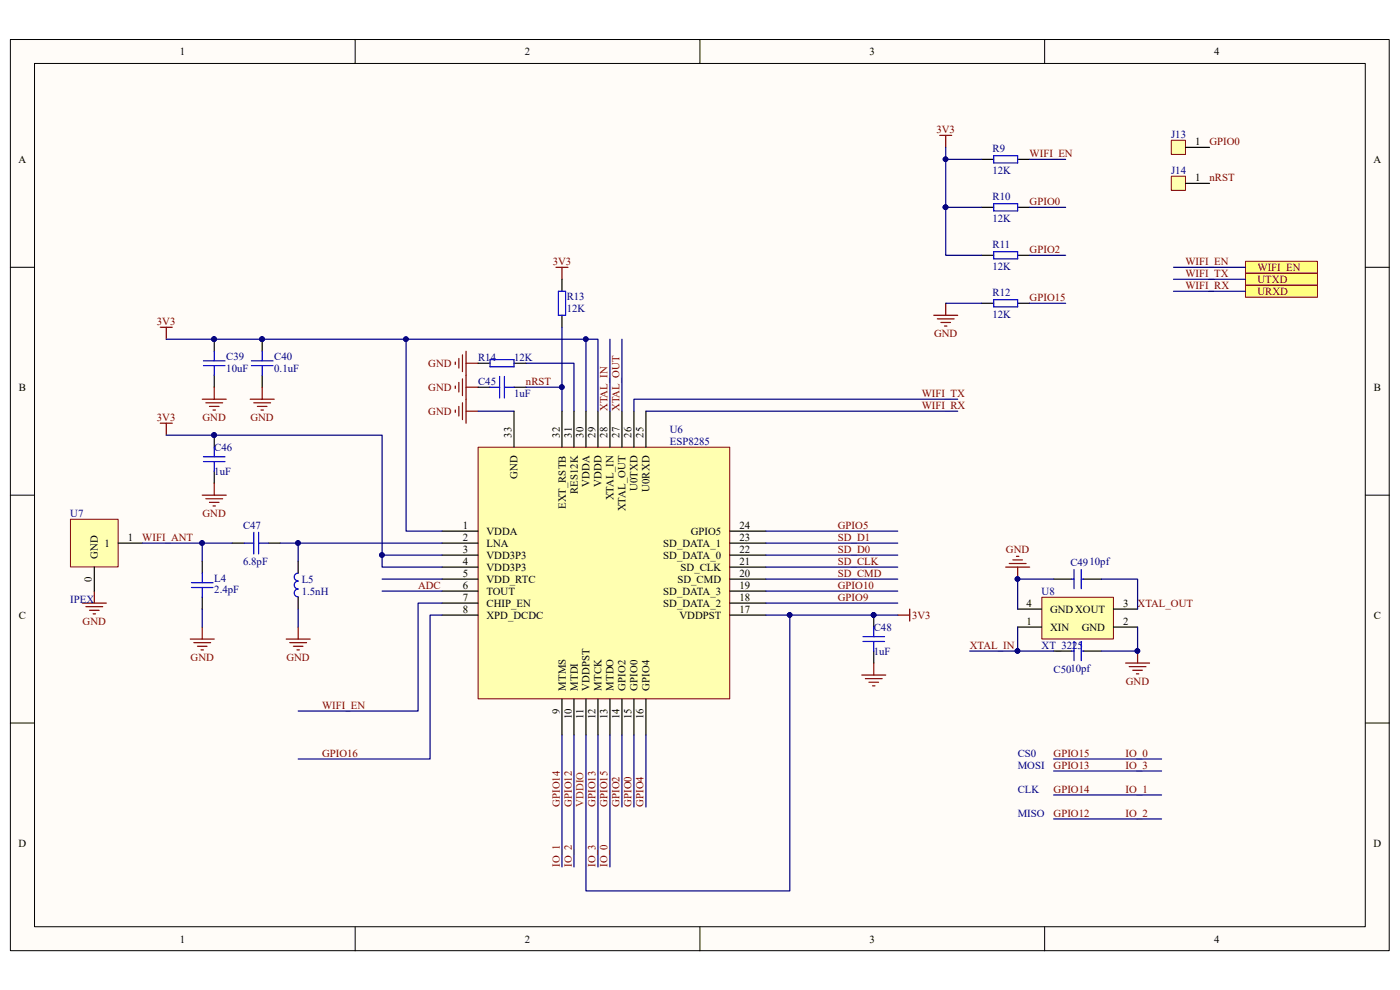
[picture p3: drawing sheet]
<svg xmlns="http://www.w3.org/2000/svg" width="297mm" height="210mm" viewBox="0 0 297 210" stroke-linecap="round" stroke-linejoin="round" font-family="sans-serif">
<path d="M2.2 8.4h292.5v193.3h-292.5z" fill="#fffcf8"/>
<path d="M2.2 8.4h292.5v193.3h-292.5z" fill="none" stroke="#000" stroke-width=".21"/>
<path d="M7.4 13.5h282.2v183.1h-282.2z" fill="#fffcf8"/>
<g fill="none" stroke="#000" stroke-width=".21">
<path d="M7.3 13.5h282.3v183.1h-282.3zM75.3 8.4v5.1M148.5 8.4v5.1M221.6 8.4v5.1M2.2 56.7h5.1M289.7 56.7h5.1M2.2 105h5.1M289.7 105h5.1M2.2 153.4h5.1M289.7 153.4h5.1M75.3 196.6v5.1M148.5 196.6v5.1"/>
<path d="M221.6 196.6v5.1"/>
</g>
<path d="M199.4 28.7h2.5M200.6 28.7v2.6" fill="none" stroke="#800000" stroke-width=".25"/>
<path d="M264.2 55.4h15.3v2.6h-15.3z" fill-rule="evenodd" fill="#ffff80" stroke="#800000" stroke-width=".21"/>
<path d="M208.3 33.8h2.5M215.9 33.8h2.5M208.3 44h2.5M208.3 54.2h2.5M215.9 44h2.5M215.9 54.2h2.5" fill="none" stroke="#000" stroke-width=".25"/>
<path d="M210.8 33h5.1v1.6h-5.1zM210.8 43.2h5.1v1.5h-5.1zM210.8 53.4h5.1v1.5h-5.1z" fill="none" stroke="#00f" stroke-width=".25"/>
<path d="M118 56.7h2.5M119.2 56.7v2.5" fill="none" stroke="#800000" stroke-width=".25"/>
<path d="M264.2 58h15.3v2.5h-15.3z" fill-rule="evenodd" fill="#ffff80" stroke="#800000" stroke-width=".21"/>
<path d="M198.1 66.9h5.1M198.9 67.6h3.5M199.6 68.4h2M200.4 69.2h.5M200.6 64.3v2.6" fill="none" stroke="#800000" stroke-width=".25"/>
<path d="M264.2 60.5h15.3v2.6h-15.3z" fill-rule="evenodd" fill="#ffff80" stroke="#800000" stroke-width=".21"/>
<path d="M119.2 59.2v2.6M45.5 72v2.5M45.5 79.6v2.5M55.6 72v2.5M55.6 79.6v2.5M101.4 77.1h2.6M109 77.1h2.6M119.2 66.9v2.5M208.3 64.3h2.5M215.9 64.3h2.5M101.4 82.1h2.6M109 82.1h2.6" fill="none" stroke="#000" stroke-width=".25"/>
<g fill="none" stroke="#00f" stroke-width=".25">
<path d="M43.2 77.6h4.5M43.2 76.5h4.5M45.5 74.5v2M45.5 77.6v2M53.3 77.6h4.6M53.3 76.5h4.6M55.6 74.5v2M55.6 77.6v2M104 76.3h5v1.5h-5zM106 79.9v4.5M107 79.9v4.5M118.5 61.8h1.5v5.1h-1.5z"/>
<path d="M210.8 63.6h5.1v1.5h-5.1zM104 82.1h2M107 82.1h2"/>
</g>
<g fill="none" stroke="#800000" stroke-width=".25">
<path d="M34 69.4h2.5M35.3 69.4v2.6M96.6 76.8v.5M97.3 76v2.1M98.1 75.3v3.5M98.9 74.5v15.3M98.9 77.1h2.5M34 89.8h2.5M35.3 89.8v2.5M42.9 84.7h5.1M43.7 85.5h3.5M44.4 86.2h2.1"/>
<path d="M45.2 87h.5M45.5 82.1v2.6M53.1 84.7h5.1M53.8 85.5h3.6M54.6 86.2h2M55.4 87h.5M55.6 82.1v2.6M96.6 81.9v.5M96.6 87v.5M97.3 81.1v2.1M97.3 86.2v2.1M98.1 80.4v3.5"/>
<path d="M98.1 85.5v3.5M98.9 82.1h2.5M98.9 87.2h2.5"/>
</g>
<g fill="#000080" stroke="#000080" stroke-width=".21">
<circle cx="45.4" cy="71.9" r=".49"/>
<circle cx="55.6" cy="71.9" r=".49"/>
</g>
<path d="M101.5 94.9h53.3v53.4h-53.3z" fill="#ffffb0"/>
<path d="M101.4 94.9h53.4v53.4h-53.4z" fill="none" stroke="#800000" stroke-width=".21"/>
<g fill="none" stroke="#000" stroke-width=".25">
<path d="M45.5 92.3v2.6M45.5 100v2.5M109 87.2v7.7M119.2 87.2v7.7M121.8 87.2v7.7M124.3 87.2v7.7M126.9 87.2v7.7M129.4 87.2v7.7M131.9 87.2v7.7M134.5 87.2v7.7M137 87.2v7.7M42.9 119v2.6"/>
<path d="M49.3 115.2h2.5M56.9 115.2h2.5M63.3 119v2.6M93.8 112.7h7.6M93.8 115.2h7.6M93.8 117.8h7.6M154.8 112.7h7.7M154.8 115.2h7.7M154.8 117.8h7.7M42.9 126.7v2.5M63.3 126.7v2.5M93.8 120.3h7.6"/>
<path d="M93.8 122.9h7.6M93.8 125.4h7.6M93.8 127.9h7.6M93.8 130.5h7.6M154.8 120.3h7.7M154.8 122.9h7.7M154.8 125.4h7.7M154.8 127.9h7.7M154.8 130.5h7.7M185.4 130.5v2.5M185.4 138.1v2.6M119.2 148.3v7.6"/>
<path d="M121.8 148.3v7.6M124.3 148.3v7.6M126.9 148.3v7.6M129.4 148.3v7.6M131.9 148.3v7.6M134.5 148.3v7.6M137 148.3v7.6"/>
</g>
<g fill="#000080" stroke="#000080" stroke-width=".21">
<circle cx="45.4" cy="92.3" r=".49"/>
<circle cx="185.3" cy="130.5" r=".49"/>
</g>
<g fill="none" stroke="#00f" stroke-width=".25">
<path d="M43.2 97.9h4.5M43.2 96.9h4.5M45.5 94.9v2M45.5 97.9v2.1M51.8 115.2h2M53.8 112.9v4.6M54.9 115.2h2M54.9 112.9v4.6M40.6 124.6h4.6M40.6 123.6h4.6M42.9 121.6v2M42.9 124.6v2.1"/>
<path d="M63.3 121.6a.83 .83 0 0 0-.9 .8 .83 .83 0 0 0 .9 .8M63.3 123.3a.83 .83 0 0 0-.9 .8 .83 .83 0 0 0 .9 .8 .84 .84 0 0 0-.9 .9 .84 .84 0 0 0 .9 .8M183.1 136.1h4.6M183.1 135.1h4.6M185.4 133v2.1M185.4 136.1v2"/>
</g>
<g fill="none" stroke="#800000" stroke-width=".25">
<path d="M42.9 105h5.1M43.7 105.8h3.5M44.4 106.6h2.1M45.2 107.3h.5M45.5 102.5v2.5M17.5 127.9h5.1M18.2 128.7h3.6M19 129.5h2M19.8 130.2h.5M20 125.4v2.5M40.4 135.6h5.1M41.1 136.3h3.6"/>
<path d="M41.9 137.1h2M42.7 137.9h.5M42.9 133v2.6M60.7 135.6h5.1M61.5 136.3h3.5M62.2 137.1h2.1M63 137.9h.5M63.3 133v2.6M190.5 130.5h2.5M193 129.2v2.6M182.8 143.2h5.1M183.6 144h3.6"/>
<path d="M184.4 144.7h2M185.1 145.5h.5M185.4 140.7v2.5"/>
</g>
<path d="M15 110.2h10.1v10.1h-10.1z" fill="#ffffb0"/>
<path d="M14.9 110.2h10.2v10.1h-10.2z" fill="none" stroke="#800000" stroke-width=".21"/>
<path d="M25.1 115.2h5.1M20 120.3v5.1" fill="none" stroke="#000" stroke-width=".25"/>
<path d="M248.5 29.8h3v3h-3z" fill="#ffffb0"/>
<path d="M248.5 29.8h3v3h-3z" fill="none" stroke="#800000" stroke-width=".21"/>
<path d="M251.5 31.3h5.1" fill="none" stroke="#000" stroke-width=".25"/>
<path d="M248.5 37.4h3v3h-3z" fill="#ffffb0"/>
<path d="M248.5 37.4h3v3h-3z" fill="none" stroke="#800000" stroke-width=".21"/>
<path d="M251.5 38.9h5.1" fill="none" stroke="#000" stroke-width=".25"/>
<path d="M221.1 126.7h15.1v8.9h-15.1z" fill="#ffffb0"/>
<path d="M221 126.7h15.2v8.9h-15.2z" fill="none" stroke="#800000" stroke-width=".21"/>
<path d="M215.9 133h5.1M215.9 129.2h5.1M223.5 138.1h3.8M223.5 122.9h3.8M229.9 138.1h3.8M229.9 122.9h3.8M236.2 133h5.1M236.2 129.2h5.1" fill="none" stroke="#000" stroke-width=".25"/>
<path d="M227.3 138.1h.6M227.3 122.9h.6M227.9 120.8v4.1M227.9 136.1v4M229.4 120.8v4.1M229.4 136.1v4M229.4 138.1h.5M229.4 122.9h.5" fill="none" stroke="#00f" stroke-width=".25"/>
<path d="M214.1 119.5h3.6M214.9 118.8h2M215.6 118h.6M213.4 120.3h5M215.9 120.3v2.6M241.3 138.1v2.6M238.8 140.7h5.1M239.6 141.4h3.5M240.3 142.2h2.1M241.1 142.9h.5" fill="none" stroke="#800000" stroke-width=".25"/>
<g fill="#000080" stroke="#000080" stroke-width=".21">
<circle cx="215.9" cy="122.8" r=".49"/>
<circle cx="241.3" cy="138.1" r=".49"/>
<circle cx="200.6" cy="33.8" r=".49"/>
<circle cx="200.6" cy="44" r=".49"/>
<circle cx="119.2" cy="82.1" r=".49"/>
<circle cx="124.3" cy="71.9" r=".49"/>
<circle cx="86.1" cy="71.9" r=".49"/>
<circle cx="55.6" cy="71.9" r=".49"/>
<circle cx="45.4" cy="71.9" r=".49"/>
<circle cx="81" cy="117.7" r=".49"/>
<circle cx="45.4" cy="92.3" r=".49"/>
<circle cx="42.9" cy="115.2" r=".49"/>
<circle cx="63.2" cy="115.2" r=".49"/>
<circle cx="167.5" cy="130.5" r=".49"/>
<circle cx="185.3" cy="130.5" r=".49"/>
<circle cx="215.9" cy="138.1" r=".49"/>
</g>
<g fill="none" stroke="#000080" stroke-width=".25">
<path d="M200.6 31.3v12.7M200.6 33.8h7.7M218.4 33.8h7.7M200.6 44v10.2h7.7M200.6 44h7.7M218.4 44h7.7M218.4 54.2h7.7M249 56.7h15.2M249 59.2h15.2M35.3 72h91.6v15.2M86.2 72v40.7h7.6M111.6 77.1h10.2v10.1"/>
<path d="M119.2 69.4v12.7M124.3 72v15.2M129.4 72v15.2M131.9 72v15.2M200.6 64.3h7.7M218.4 64.3h7.7M249 61.8h15.2M35.3 92.3h45.8v28h12.7M101.4 87.2h7.6M111.6 82.1h7.6v5.1M137 87.2h66.2M203.2 84.7h-68.7v2.5"/>
<path d="M30.2 115.2h19.1M42.9 115.2v3.8M59.4 115.2h34.4M63.3 115.2v3.8M81.1 117.8h12.7M162.5 112.7h28M162.5 115.2h28M162.5 117.8h28M42.9 129.2v3.8M63.3 129.2v3.8M81.1 122.9h12.7M81.1 125.4h12.7"/>
<path d="M93.8 127.9h-5.1v22.9h-25.4M93.8 130.5h-2.6v30.5h-27.9M162.5 130.5h28M162.5 120.3h28M162.5 122.9h28M162.5 125.4h28M162.5 127.9h28M167.6 130.5v58.5h-43.3v-33.1M205.7 138.1h17.8M215.9 133v5.1M223.5 122.9h-7.6v6.3M233.7 122.9h7.6v6.3"/>
<path d="M241.3 133v5.1h-7.6M119.2 155.9v28M121.8 155.9v28M126.9 155.9v28M129.4 155.9v28M131.9 155.9v15.3M134.5 155.9v15.3M137 155.9v15.3M223.5 168.6h22.9M223.5 163.6h22.9M223.5 161h22.9M223.5 173.7h22.9"/>
</g>
<g font-size="2.3">
<text x="38.2" y="11.7">1</text>
<text x="111.3" y="11.7">2</text>
<text x="184.5" y="11.7">3</text>
<text x="257.6" y="11.7">4</text>
<text x="3.9" y="34.6">A</text>
<text x="253.5" y="30.8">1</text>
<text x="291.4" y="34.6">A</text>
<text x="253.5" y="38.4">1</text>
<text x="4" y="82.9">B</text>
<text x="291.5" y="82.9">B</text>
<text x="108.5" y="92.8" transform="rotate(-90 108.5 92.8)">33</text>
<text x="118.7" y="92.8" transform="rotate(-90 118.7 92.8)">32</text>
<text x="121.3" y="92.8" transform="rotate(-90 121.3 92.8)">31</text>
<text x="123.8" y="92.8" transform="rotate(-90 123.8 92.8)">30</text>
<text x="126.4" y="92.8" transform="rotate(-90 126.4 92.8)">29</text>
<text x="128.9" y="92.8" transform="rotate(-90 128.9 92.8)">28</text>
<text x="131.4" y="92.8" transform="rotate(-90 131.4 92.8)">27</text>
<text x="134" y="92.8" transform="rotate(-90 134 92.8)">26</text>
<text x="136.5" y="92.8" transform="rotate(-90 136.5 92.8)">25</text>
<text x="109.8" y="101.6" transform="rotate(-90 109.8 101.6)">GND</text>
<text x="120" y="108" transform="rotate(-90 120 108)">EXT_RSTB</text>
<text x="122.6" y="104.8" transform="rotate(-90 122.6 104.8)">RES12K</text>
<text x="125.1" y="103.3" transform="rotate(-90 125.1 103.3)">VDDA</text>
<text x="127.6" y="103.3" transform="rotate(-90 127.6 103.3)">VDDD</text>
<text x="130.2" y="106.2" transform="rotate(-90 130.2 106.2)">XTAL_IN</text>
<text x="135.3" y="104.2" transform="rotate(-90 135.3 104.2)">U0TXD</text>
<text x="137.8" y="104.3" transform="rotate(-90 137.8 104.3)">U0RXD</text>
<text x="98.2" y="112.2">1</text>
<text x="103.2" y="113.5">VDDA</text>
<text x="132.7" y="108.5" transform="rotate(-90 132.7 108.5)">XTAL_OUT</text>
<text x="146.6" y="113.5">GPIO5</text>
<text x="156.9" y="112.2">24</text>
<text x="20.8" y="118.5" transform="rotate(-90 20.8 118.5)">GND</text>
<text x="22.2" y="116">1</text>
<text x="27.1" y="114.7">1</text>
<text x="98.2" y="114.7">2</text>
<text x="98.2" y="117.3">3</text>
<text x="98.2" y="119.8">4</text>
<text x="103.2" y="116">LNA</text>
<text x="103.2" y="118.5">VDD3P3</text>
<text x="140.7" y="118.5">SD_DATA_0</text>
<text x="140.7" y="116">SD_DATA_1</text>
<text x="156.9" y="119.8">21</text>
<text x="156.9" y="117.3">22</text>
<text x="156.9" y="114.7">23</text>
<text x="19.5" y="123.5" transform="rotate(-90 19.5 123.5)">0</text>
<text x="98.2" y="122.3">5</text>
<text x="98.2" y="124.9">6</text>
<text x="103.2" y="121.1">VDD3P3</text>
<text x="103.2" y="123.6">VDD_RTC</text>
<text x="143.7" y="123.6">SD_CMD</text>
<text x="144.4" y="121.1">SD_CLK</text>
<text x="156.9" y="124.9">19</text>
<text x="156.9" y="122.3">20</text>
<text x="4" y="131.3">C</text>
<text x="98.2" y="127.4">7</text>
<text x="98.2" y="130">8</text>
<text x="103.2" y="126.2">TOUT</text>
<text x="103.2" y="128.7">CHIP_EN</text>
<text x="103.2" y="131.3">XPD_DCDC</text>
<text x="140.7" y="128.7">SD_DATA_2</text>
<text x="140.7" y="126.2">SD_DATA_3</text>
<text x="144.1" y="131.3">VDDPST</text>
<text x="156.9" y="130">17</text>
<text x="156.9" y="127.4">18</text>
<text x="217.8" y="128.7">4</text>
<text x="222.8" y="130">GNDXOUT</text>
<text x="238.3" y="128.7">3</text>
<text x="291.5" y="131.3">C</text>
<text x="217.8" y="132.5">1</text>
<text x="222.8" y="133.8">XIN</text>
<text x="229.5" y="133.8">GND</text>
<text x="238.3" y="132.5">2</text>
<text x="120" y="146.5" transform="rotate(-90 120 146.5)">MTMS</text>
<text x="122.6" y="146.5" transform="rotate(-90 122.6 146.5)">MTDI</text>
<text x="125.1" y="146.5" transform="rotate(-90 125.1 146.5)">VDDPST</text>
<text x="127.6" y="146.5" transform="rotate(-90 127.6 146.5)">MTCK</text>
<text x="130.2" y="146.5" transform="rotate(-90 130.2 146.5)">MTDO</text>
<text x="132.7" y="146.5" transform="rotate(-90 132.7 146.5)">GPIO2</text>
<text x="135.3" y="146.5" transform="rotate(-90 135.3 146.5)">GPIO0</text>
<text x="137.8" y="146.5" transform="rotate(-90 137.8 146.5)">GPIO4</text>
<text x="118.7" y="151.5" transform="rotate(-90 118.7 151.5)">9</text>
<text x="121.3" y="152.6" transform="rotate(-90 121.3 152.6)">10</text>
<text x="123.8" y="152.5" transform="rotate(-90 123.8 152.5)">11</text>
<text x="126.4" y="152.6" transform="rotate(-90 126.4 152.6)">12</text>
<text x="128.9" y="152.6" transform="rotate(-90 128.9 152.6)">13</text>
<text x="131.4" y="152.6" transform="rotate(-90 131.4 152.6)">14</text>
<text x="134" y="152.6" transform="rotate(-90 134 152.6)">15</text>
<text x="136.5" y="152.6" transform="rotate(-90 136.5 152.6)">16</text>
<text x="3.9" y="179.6">D</text>
<text x="291.4" y="179.6">D</text>
<text x="38.2" y="199.9">1</text>
<text x="111.3" y="199.9">2</text>
<text x="184.5" y="199.9">3</text>
<text x="257.6" y="199.9">4</text>
</g>
<g font-size="2.3" fill="#800000">
<text x="198.7" y="28.2">3V3</text>
<text x="218.4" y="33.3">WIFI_EN</text>
<text x="256.6" y="30.8">GPIO0</text>
<text x="256.6" y="38.4">nRST</text>
<text x="218.4" y="43.5">GPIO0</text>
<text x="218.4" y="53.7">GPIO2</text>
<text x="117.3" y="56.2">3V3</text>
<text x="251.5" y="56.2">WIFI_EN</text>
<text x="251.5" y="58.8">WIFI_TX</text>
<text x="266.8" y="57.5">WIFI_EN</text>
<text x="218.4" y="63.8">GPIO15</text>
<text x="251.5" y="61.3">WIFI_RX</text>
<text x="266.8" y="60">UTXD</text>
<text x="266.8" y="62.6">URXD</text>
<text x="33.3" y="68.9">3V3</text>
<text x="198.2" y="71.5">GND</text>
<text x="90.8" y="77.9">GND</text>
<text x="90.8" y="82.9">GND</text>
<text x="111.6" y="81.7">nRST</text>
<text x="33.3" y="89.3">3V3</text>
<text x="43" y="89.3">GND</text>
<text x="53.1" y="89.3">GND</text>
<text x="90.8" y="88">GND</text>
<text x="128.9" y="87.2" transform="rotate(-90 128.9 87.2)">XTAL_IN</text>
<text x="131.4" y="87.2" transform="rotate(-90 131.4 87.2)">XTAL_OUT</text>
<text x="195.5" y="84.2">WIFI_TX</text>
<text x="195.5" y="86.7">WIFI_RX</text>
<text x="43" y="109.6">GND</text>
<text x="177.8" y="112.2">GPIO5</text>
<text x="30.2" y="114.7">WIFI_ANT</text>
<text x="177.8" y="114.7">SD_D1</text>
<text x="177.8" y="117.3">SD_D0</text>
<text x="177.8" y="119.8">SD_CLK</text>
<text x="213.4" y="117.3">GND</text>
<text x="88.7" y="124.9">ADC</text>
<text x="177.8" y="124.9">GPIO10</text>
<text x="177.8" y="122.3">SD_CMD</text>
<text x="177.8" y="127.4">GPIO9</text>
<text x="193.5" y="131.3">3V3</text>
<text x="241.3" y="128.7">XTAL_OUT</text>
<text x="17.5" y="132.5">GND</text>
<text x="205.7" y="137.6">XTAL_IN</text>
<text x="40.4" y="140.2">GND</text>
<text x="60.7" y="140.2">GND</text>
<text x="238.8" y="145.2">GND</text>
<text x="68.3" y="150.3">WIFI_EN</text>
<text x="68.3" y="160.5">GPIO16</text>
<text x="223.5" y="160.5">GPIO15</text>
<text x="238.8" y="160.5">IO_0</text>
<text x="223.5" y="163.1">GPIO13</text>
<text x="238.8" y="163.1">IO_3</text>
<text x="118.7" y="171.2" transform="rotate(-90 118.7 171.2)">GPIO14</text>
<text x="121.3" y="171.2" transform="rotate(-90 121.3 171.2)">GPIO12</text>
<text x="126.4" y="171.2" transform="rotate(-90 126.4 171.2)">GPIO13</text>
<text x="128.9" y="171.2" transform="rotate(-90 128.9 171.2)">GPIO15</text>
<text x="131.4" y="171.2" transform="rotate(-90 131.4 171.2)">GPIO2</text>
<text x="134" y="171.2" transform="rotate(-90 134 171.2)">GPIO0</text>
<text x="136.5" y="171.2" transform="rotate(-90 136.5 171.2)">GPIO4</text>
<text x="223.5" y="168.1">GPIO14</text>
<text x="223.5" y="173.2">GPIO12</text>
<text x="238.8" y="168.1">IO_1</text>
<text x="238.8" y="173.2">IO_2</text>
<text x="118.7" y="183.9" transform="rotate(-90 118.7 183.9)">IO_1</text>
<text x="121.3" y="183.9" transform="rotate(-90 121.3 183.9)">IO_2</text>
<text x="126.4" y="183.9" transform="rotate(-90 126.4 183.9)">IO_3</text>
<text x="128.9" y="183.9" transform="rotate(-90 128.9 183.9)">IO_0</text>
</g>
<g font-size="2.3" fill="#000080">
<text x="248.5" y="29.3">J13</text>
<text x="210.6" y="32.3">R9</text>
<text x="210.6" y="36.9">12K</text>
<text x="248.5" y="36.9">J14</text>
<text x="210.6" y="42.5">R10</text>
<text x="210.6" y="47">12K</text>
<text x="210.6" y="52.7">R11</text>
<text x="210.6" y="57.2">12K</text>
<text x="120.2" y="63.6">R13</text>
<text x="210.6" y="62.8">R12</text>
<text x="120.2" y="66.1">12K</text>
<text x="210.6" y="67.4">12K</text>
<text x="48" y="76.3">C39</text>
<text x="58.2" y="76.3">C40</text>
<text x="101.4" y="76.6">R14</text>
<text x="109.1" y="76.6">12K</text>
<text x="48" y="78.9">10uF</text>
<text x="58.2" y="78.9">0.1uF</text>
<text x="101.4" y="81.7">C45</text>
<text x="109.1" y="84.2">1uF</text>
<text x="45.5" y="95.6">C46</text>
<text x="142.1" y="91.8">U6</text>
<text x="142.1" y="94.4">ESP8285</text>
<text x="45.5" y="100.7">1uF</text>
<text x="14.9" y="109.6">U7</text>
<text x="51.6" y="112.2">C47</text>
<text x="51.6" y="119.8">6.8pF</text>
<text x="45.5" y="123.4">L4</text>
<text x="45.5" y="125.9">2.4pF</text>
<text x="64" y="123.6">L5</text>
<text x="227.1" y="120.1">C4910pf</text>
<text x="14.9" y="127.9">IPEX</text>
<text x="64" y="126.2">1.5nH</text>
<text x="221" y="126.2">U8</text>
<text x="185.4" y="133.8">C48</text>
<text x="221" y="137.6">XT_3225</text>
<text x="185.4" y="138.9">1uF</text>
<text x="223.5" y="142.7">C5010pf</text>
<text x="215.9" y="160.5">CS0</text>
<text x="215.9" y="163.1">MOSI</text>
<text x="215.9" y="168.1">CLK</text>
<text x="215.9" y="173.2">MISO</text>
</g>
<text font-size="2.3" fill="#f00" x="123.8" y="171.2" transform="rotate(-90 123.8 171.2)">VDDIO</text>
</svg>
